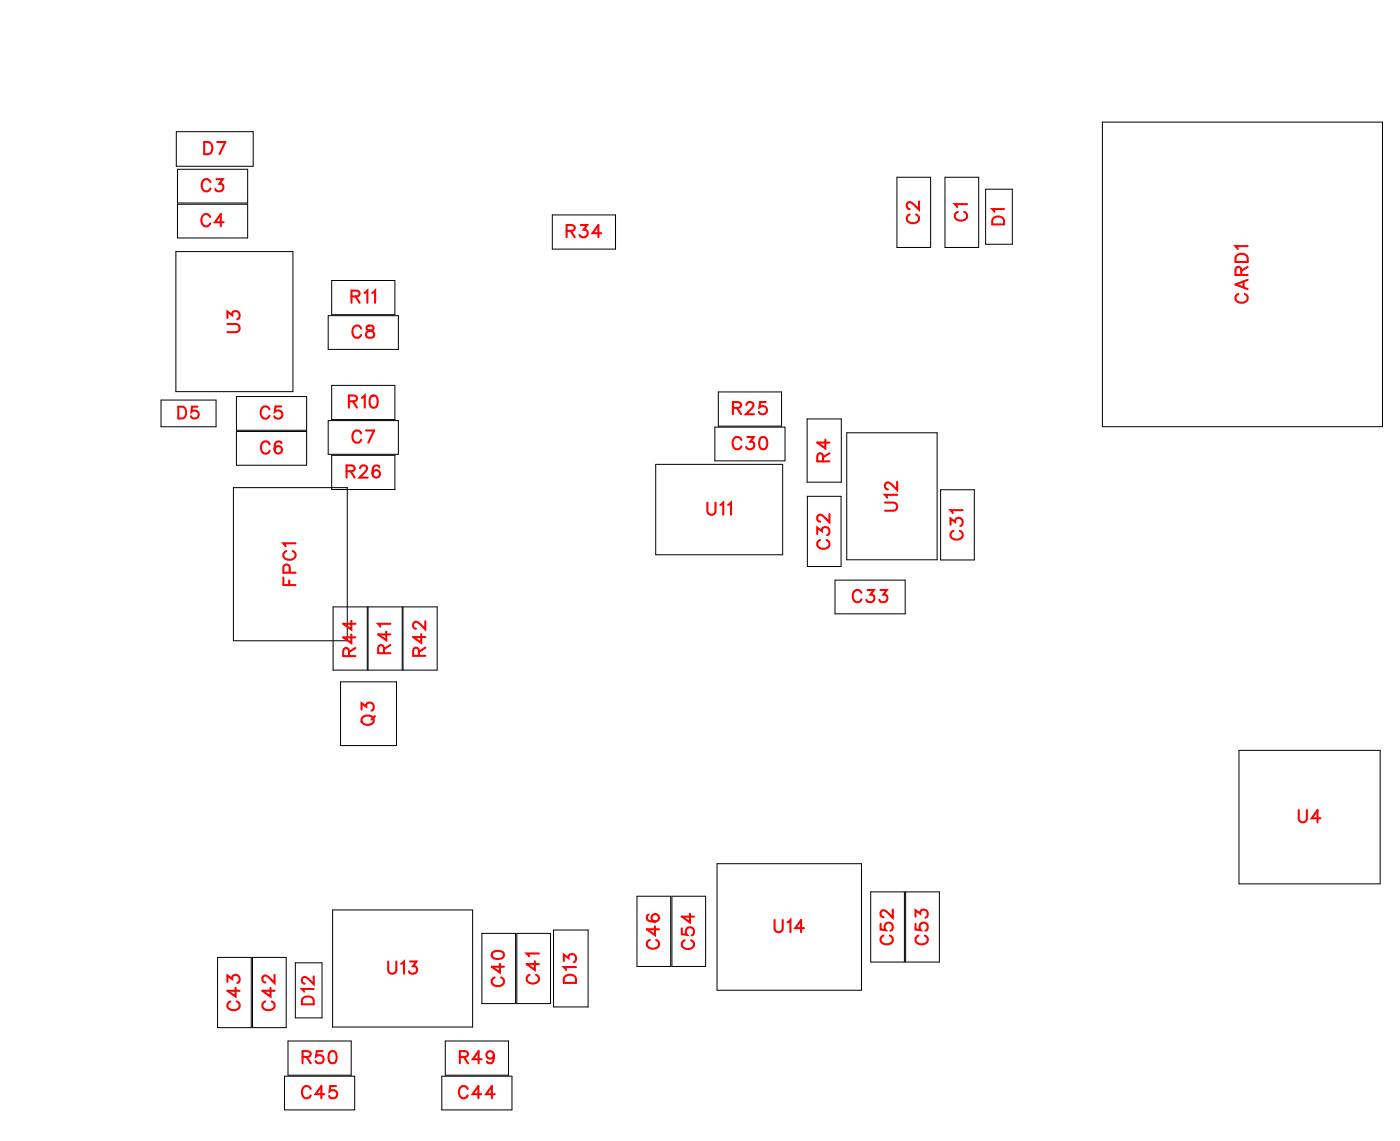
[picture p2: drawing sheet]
<svg xmlns="http://www.w3.org/2000/svg" width="81mm" height="66mm" viewBox="0 0 81 66" stroke-linecap="round" stroke-linejoin="round" font-family="sans-serif">
<g fill="none" stroke="#000" stroke-width=".06">
<path d="M10.2 14.6h6.8v8.2h-6.8zM10.3 7.7h4.4v2h-4.4zM10.3 9.8h4.1v2h-4.1zM10.3 11.9h4.1v1.9h-4.1zM19.1 18.3h4.1v2h-4.1zM19.3 16.3h3.7v2h-3.7zM32.1 12.5h3.7v2h-3.7zM52.1 10.3h2v4.1h-2zM54.9 10.3h2v4.1h-2zM57.3 11h1.6v3.2h-1.6zM64.1 7.1h16.3v17.7h-16.3zM9.4 23.2h3.2v1.6h-3.2z"/>
<path d="M13.6 28.3h6.6v8.9h-6.6zM13.7 23h4.1v2h-4.1zM13.7 25.1h4.1v1.9h-4.1zM19.1 24.4h4.1v2h-4.1zM19.3 22.4h3.7v2h-3.7zM19.3 26.5h3.7v1.9h-3.7zM19.4 35.3h2v3.6h-2zM19.8 39.6h3.3v3.7h-3.3zM21.4 35.3h2v3.6h-2zM23.4 35.3h2v3.6h-2zM38.1 27h7.4v5.2h-7.4zM41.6 24.8h4v2h-4z"/>
<path d="M41.8 22.8h3.6v2h-3.6zM46.9 24.3h2v3.7h-2zM46.9 28.8h2v4.1h-2zM48.5 33.7h4.1v2h-4.1zM49.2 25.2h5.3v7.3h-5.3zM54.7 28.5h1.9v4h-1.9zM12.6 55.6h2v4.1h-2zM14.7 55.6h1.9v4.1h-1.9zM17.2 56h1.5v3.2h-1.5zM19.3 52.9h8.2v6.8h-8.2zM28 54.2h2v4.1h-2zM30 54.2h2v4.1h-2z"/>
<path d="M32.2 54h2v4.5h-2zM37 52.1h2v4.1h-2zM39.1 52.1h1.9v4.1h-1.9zM41.7 50.2h8.4v7.3h-8.4zM50.6 51.8h2v4.1h-2zM52.7 51.8h1.9v4.1h-1.9zM72 43.6h8.2v7.8h-8.2zM16.5 62.5h4.1v2h-4.1zM16.7 60.5h3.7v2h-3.7zM25.7 62.5h4.1v2h-4.1zM25.9 60.5h3.7v2h-3.7z"/>
</g>
<g fill="none" stroke="#f00" stroke-width=".12">
<path d="M11.9 8.3h.2a.38 .38 0 0 1 .3 .3 .38 .38 0 0 1-.3 .4h-.2zM12.2 12.6a.26 .26 0 0 0-.3-.2 .26 .26 0 0 0-.2 .3v.2a.26 .26 0 0 0 .2 .3 .26 .26 0 0 0 .3-.2M12.2 10.6a.26 .26 0 0 0-.3-.2 .26 .26 0 0 0-.2 .3v.2a.26 .26 0 0 0 .2 .2 .26 .26 0 0 0 .3-.1M12.6 10.4h.4l-.2 .3a.24 .24 0 0 1 .1 .4 .24 .24 0 0 1-.4-.1M12.6 8.3h.5l-.3 .7M13 12.9h-.5l.3-.5v.8M13.2 18.8h.5l.2 .2-.1 .3h-.6M13.2 18.5v-.4l.3 .2a.24 .24 0 0 1 .4-.2 .24 .24 0 0 1-.1 .4M20.4 17.2h.4l.1-.2-.2-.1h-.3v.7M20.7 17.2l.2 .4M21 19.1a.26 .26 0 0 0-.3-.2 .26 .26 0 0 0-.2 .3v.2a.26 .26 0 0 0 .2 .2 .26 .26 0 0 0 .3-.1M21.2 17l.2-.1v.7"/>
<path d="M21.3 19v.2l.3 .1 .2 .1a.24 .24 0 0 1-.3 .2 .24 .24 0 0 1-.2-.2l.4-.3v-.1zM21.6 17l.2-.1v.7M32.9 13.4h.4l.1-.2-.2-.1h-.3v.7M33.2 13.4l.2 .4M33.8 13.1h.3l-.2 .3a.24 .24 0 0 1 .2 .3 .24 .24 0 0 1-.4 0M35 13.6h-.6l.4-.5v.7M52.9 12.5a.26 .26 0 0 0-.2 .3 .26 .26 0 0 0 .3 .2h.2a.26 .26 0 0 0 .2-.2 .26 .26 0 0 0-.1-.3M53.4 11.7v.5l-.3-.4-.2-.1-.2 .2v.1l.2 .2M55.7 12.3a.26 .26 0 0 0-.2 .3 .26 .26 0 0 0 .3 .2h.2a.26 .26 0 0 0 .2-.2 .26 .26 0 0 0-.1-.3M56.2 11.9h-.7l.1 .1M57.7 12.7a.38 .38 0 0 1 .7 .1v.2h-.7zM58.4 12.1h-.7l.1 .2"/>
<path d="M71.9 14.8h.2h.3l.1 .4h-.7zM72 17.1a.26 .26 0 0 0-.2 .3 .26 .26 0 0 0 .3 .2h.2a.26 .26 0 0 0 .2-.2 .26 .26 0 0 0-.1-.3M72.2 16l-.1-.4-.2-.1-.1 .5h.7M72.3 16.4v.3M72.5 14.3h-.7l.2 .2M72.5 16.3l-.7 .2 .7 .3M72.5 15.5l-.3 .2M10.4 23.6h.2a.37 .37 0 0 1 .2 .4 .37 .37 0 0 1-.2 .3h-.2zM11.5 23.6h-.3l-.1 .3a.24 .24 0 0 1 .4 0 .24 .24 0 0 1 0 .4 .24 .24 0 0 1-.4-.1M15.7 23.8a.26 .26 0 0 0-.3-.2 .26 .26 0 0 0-.2 .3v.2a.26 .26 0 0 0 .2 .2 .26 .26 0 0 0 .3-.1M15.7 25.8a.26 .26 0 0 0-.3-.2 .26 .26 0 0 0-.2 .3v.2a.26 .26 0 0 0 .2 .3 .26 .26 0 0 0 .3-.2M16.3 23.6h-.3v.3a.25 .25 0 0 1 .4 0 .25 .25 0 0 1-.1 .4 .25 .25 0 0 1-.4-.1"/>
<path d="M16.4 25.8l-.1-.1a.35 .35 0 0 0-.4 .2 .35 .35 0 0 0 .3 .5 .22 .22 0 0 0 .2-.2 .22 .22 0 0 0-.2-.3 .22 .22 0 0 0-.2 .2M16.5 33.6v.4h.7M16.6 32a.26 .26 0 0 0-.1 .3 .26 .26 0 0 0 .2 .2h.2a.26 .26 0 0 0 .3-.2 .26 .26 0 0 0-.2-.3M16.8 33.7v.3M16.8 33.3v-.4l-.3-.1v.5h.7M17.2 31.6h-.7l.1 .1M20.1 27.4h.5v-.2l-.2-.2h-.3v.8M20.3 23.3h.4l.1-.2-.2-.1h-.3v.7M20.3 38.1v-.4h-.2l-.1 .1v.3h.7M20.4 27.4l.2 .4M20.4 36.9v.5l-.4-.4h.7M20.4 36.1v.5l-.4-.4h.7"/>
<path d="M20.5 23.3l.3 .4M20.7 37.7l-.4 .2M20.9 27.2l.2-.2h.1l.1 .2-.1 .2-.3 .4h.5M21 25.2a.26 .26 0 0 0-.3-.2 .26 .26 0 0 0-.2 .3v.2a.26 .26 0 0 0 .2 .2 .26 .26 0 0 0 .3-.1M21 23.1l.2-.1v.7M21.3 25h.5l-.4 .7M21.6 23h.1a.37 .37 0 0 1 .3 .3 .37 .37 0 0 1-.3 .4 .45 .45 0 0 1-.1-.7zM22.1 27.1h-.1a.35 .35 0 0 0-.4 .2 .35 .35 0 0 0 .3 .5 .22 .22 0 0 0 .2-.2 .22 .22 0 0 0-.2-.3 .22 .22 0 0 0-.2 .2M22.3 38v-.4l-.2-.1-.1 .2v.3h.7M22.5 36.7v.5l-.5-.3h.7M22.7 36.3h-.7l.1 .1M22.7 37.5l-.4 .2"/>
<path d="M24.4 38.1l-.1-.4-.1-.1-.2 .2v.3h.7M24.5 36.9v.5l-.5-.4h.7M24.7 36.1v.5l-.3-.4-.2-.1-.2 .2v.1l.2 .1M24.7 37.6l-.3 .3M41.1 29.2v.5l.2 .2 .3-.1v-.6M41.9 29.3l.1-.1v.7M42.3 29.3l.2-.1v.7M42.6 23.7h.4l.1-.2-.2-.1h-.3v.7M42.8 23.7l.3 .4M43.1 25.6a.26 .26 0 0 0-.3-.2 .26 .26 0 0 0-.2 .3v.1a.26 .26 0 0 0 .2 .3 .26 .26 0 0 0 .3-.2M43.4 23.5l.1-.1h.2l.1 .1-.1 .2-.3 .4h.4M43.4 25.4h.4l-.2 .3a.24 .24 0 0 1 .2 .4 .24 .24 0 0 1-.4-.1"/>
<path d="M44.2 25.4h.1a.37 .37 0 0 1 .3 .4 .37 .37 0 0 1-.3 .3 .45 .45 0 0 1-.1-.7zM44.5 23.4h-.3v.3a.25 .25 0 0 1 .3 0 .25 .25 0 0 1 0 .3 .25 .25 0 0 1-.4-.1M47.5 31v-.3l.3 .2a.24 .24 0 0 1 .4-.2 .24 .24 0 0 1-.1 .4M47.7 31.4a.26 .26 0 0 0-.2 .3 .26 .26 0 0 0 .3 .2h.2a.26 .26 0 0 0 .2-.2 .26 .26 0 0 0-.1-.3M47.8 26.8v-.4l-.2-.1-.1 .2v.3h.7M48 25.6v.5l-.5-.4h.7M48.2 29.9v.4l-.3-.3-.3-.1-.1 .1v.2l.2 .1M48.2 26.3l-.4 .3M50.1 34.5a.26 .26 0 0 0-.3-.2 .26 .26 0 0 0-.2 .3v.1a.26 .26 0 0 0 .2 .3 .26 .26 0 0 0 .3-.2M50.4 34.3h.4l-.2 .3a.24 .24 0 0 1 .2 .3 .24 .24 0 0 1-.4 0M51.2 34.3h.4l-.2 .3a.24 .24 0 0 1 .1 .3 .24 .24 0 0 1-.4 0M51.4 29.2h.6l.2 .2-.1 .2-.7 .1"/>
<path d="M52.2 28.8h-.8l.2 .1M52.2 28v.5l-.4-.4-.2-.1-.2 .2v.1l.2 .1M55.3 30.5v-.4l.2 .2a.24 .24 0 0 1 .4-.1 .24 .24 0 0 1-.1 .4M55.4 30.9a.26 .26 0 0 0-.1 .2 .26 .26 0 0 0 .2 .3h.2a.26 .26 0 0 0 .3-.3 .26 .26 0 0 0-.2-.2M56 29.6h-.7l.1 .2M13.2 57.1v-.4l.3 .2a.24 .24 0 0 1 .4-.2 .24 .24 0 0 1-.1 .4M13.4 58.2a.26 .26 0 0 0-.2 .3 .26 .26 0 0 0 .3 .2h.2a.26 .26 0 0 0 .2-.2 .26 .26 0 0 0-.1-.3M13.7 57.4v.5l-.5-.3h.7M15.4 58.2a.26 .26 0 0 0-.1 .3 .26 .26 0 0 0 .2 .2h.2a.26 .26 0 0 0 .3-.2 .26 .26 0 0 0-.2-.3M15.7 57.4v.5l-.4-.3h.7M16 56.7v.4l-.4-.3-.2-.1-.1 .1v.2l.1 .1M17.7 58l.1-.1 .3 .1 .1 .4h-.6z"/>
<path d="M18.2 57.5h-.6l.1 .1M18.2 56.7v.5l-.3-.3-.2-.1-.1 .2 .1 .2M21 41.2v-.3l.3 .2a.24 .24 0 0 1 .4-.2 .24 .24 0 0 1-.1 .4M21.1 41.7a.35 .35 0 0 1 .4-.1 .35 .35 0 0 1 .2 .4 .33 .33 0 0 1-.5 .1 .33 .33 0 0 1-.1-.4zM21.8 41.6l-.2 .2M22.6 55.9v.5l.2 .2 .2-.1v-.6M23.3 56l.2-.1v.7M23.8 55.9h.4l-.2 .2a.24 .24 0 0 1 .2 .4 .24 .24 0 0 1-.4 0M28.6 55.4l.3-.1a.3 .3 0 0 1 .4 .2 .38 .38 0 0 1-.4 .2 .38 .38 0 0 1-.3-.2zM28.8 56.8a.26 .26 0 0 0-.2 .3 .26 .26 0 0 0 .3 .2h.1a.26 .26 0 0 0 .3-.2 .26 .26 0 0 0-.2-.3M29.1 56v.5l-.5-.3h.7M30.8 56.6a.26 .26 0 0 0-.2 .3 .26 .26 0 0 0 .3 .3h.2a.26 .26 0 0 0 .2-.3 .26 .26 0 0 0-.1-.3"/>
<path d="M31.1 55.9v.5l-.5-.4h.7M31.3 55.4h-.7l.2 .2M32.8 55.8v-.3l.3 .2a.24 .24 0 0 1 .3-.2 .24 .24 0 0 1 0 .4M32.9 56.7l.2-.1 .3 .1 .1 .4h-.7zM33.5 56.2h-.7l.1 .2M37.7 53.2h-.1a.35 .35 0 0 0 .3 .4 .35 .35 0 0 0 .4-.2 .22 .22 0 0 0-.2-.3 .22 .22 0 0 0-.2 .2 .22 .22 0 0 0 .2 .3M37.8 54.6a.26 .26 0 0 0-.2 .3 .26 .26 0 0 0 .3 .2h.1a.26 .26 0 0 0 .3-.2 .26 .26 0 0 0-.2-.3M38.1 53.8v.5l-.5-.3h.7M39.6 54v.3h.3a.25 .25 0 0 1 0-.4 .25 .25 0 0 1 .4 .1 .25 .25 0 0 1-.1 .4M39.8 54.6a.26 .26 0 0 0-.2 .3 .26 .26 0 0 0 .3 .2h.2a.26 .26 0 0 0 .2-.2 .26 .26 0 0 0-.1-.3M40.1 53.1v.5l-.5-.3h.7M45 53.5v.5l.2 .2 .3-.1v-.6"/>
<path d="M45.8 53.6l.2-.1v.7M46.7 53.9h-.5l.4-.4v.7M51.2 53.7v.3l.3 .1a.25 .25 0 0 1 0-.4 .25 .25 0 0 1 .4 0 .25 .25 0 0 1-.1 .4M51.4 54.4a.26 .26 0 0 0-.2 .3 .26 .26 0 0 0 .3 .2h.1a.26 .26 0 0 0 .3-.2 .26 .26 0 0 0-.2-.3M51.9 52.9v.4l-.3-.3-.3-.1-.1 .1v.2l.2 .1M53.2 53.7v.3l.3 .1a.25 .25 0 0 1 0-.4 .25 .25 0 0 1 .4 0 .25 .25 0 0 1-.1 .4M53.2 53.3v-.4l.3 .2a.24 .24 0 0 1 .4-.2 .24 .24 0 0 1-.1 .4M53.4 54.4a.26 .26 0 0 0-.2 .3 .26 .26 0 0 0 .3 .2h.2a.26 .26 0 0 0 .2-.2 .26 .26 0 0 0-.1-.3M75.5 47.1v.5l.2 .2 .2-.1 .1-.6M76.8 47.6h-.5l.3-.5v.7M17.6 61.4h.4l.1-.2-.2-.1h-.3v.7M17.8 61.4l.3 .4"/>
<path d="M18.1 63.3a.26 .26 0 0 0-.3-.2 .26 .26 0 0 0-.2 .3v.2a.26 .26 0 0 0 .2 .2 .26 .26 0 0 0 .3-.1M18.7 61.1h-.3v.3a.25 .25 0 0 1 .4 0 .25 .25 0 0 1-.1 .4 .25 .25 0 0 1-.4-.1M18.9 63.6h-.6l.4-.5v.7M19.2 61.1h.1a.37 .37 0 0 1 .3 .3 .37 .37 0 0 1-.3 .4 .45 .45 0 0 1-.1-.7zM19.5 63.1h-.3v.3a.25 .25 0 0 1 .3 0 .25 .25 0 0 1 0 .4 .25 .25 0 0 1-.4-.1M26.7 61.4h.4l.1-.2-.2-.1h-.3v.7M27 61.4l.2 .4M27.2 63.3a.26 .26 0 0 0-.3-.2 .26 .26 0 0 0-.2 .3v.2a.26 .26 0 0 0 .2 .2 .26 .26 0 0 0 .3-.1M28 63.6h-.5l.3-.5v.7M28 61.6h-.5l.3-.5v.7M28.7 61.3a.22 .22 0 0 1-.3 .2 .22 .22 0 0 1-.1-.3 .22 .22 0 0 1 .4 0v.1a.34 .34 0 0 1-.3 .5l-.1-.1M28.8 63.6h-.5l.3-.5v.7"/>
</g>
<g font-size="1.2" fill="#fff">
<text x="11.7" y="11.4">C3</text>
<text x="11.8" y="9.3">D7</text>
<text x="11.7" y="13.4">C4</text>
<text x="20.4" y="17.9">R11</text>
<text x="32.9" y="14.1">R34</text>
<text x="53.7" y="13" transform="rotate(-90 53.7 13)">C2</text>
<text x="56.5" y="12.9" transform="rotate(-90 56.5 12.9)">C1</text>
<text x="58.7" y="13.1" transform="rotate(-90 58.7 13.1)">D1</text>
<text x="72.8" y="17.6" transform="rotate(-90 72.8 17.6)">CARD1</text>
<text x="14.2" y="19.4" transform="rotate(-90 14.2 19.4)">U3</text>
<text x="20.2" y="24">R10</text>
<text x="20.4" y="19.9">C8</text>
<text x="10.3" y="24.6">D5</text>
<text x="15.1" y="24.6">C5</text>
<text x="15.1" y="26.7">C6</text>
<text x="20.1" y="28.1">R26</text>
<text x="20.4" y="26">C7</text>
<text x="42.5" y="26.4">C30</text>
<text x="42.6" y="24.4">R25</text>
<text x="48.5" y="26.9" transform="rotate(-90 48.5 26.9)">R4</text>
<text x="52.5" y="29.7" transform="rotate(-90 52.5 29.7)">U12</text>
<text x="17.5" y="34.1" transform="rotate(-90 17.5 34.1)">FPC1</text>
<text x="41.1" y="30.2">U11</text>
<text x="48.5" y="32" transform="rotate(-90 48.5 32)">C32</text>
<text x="49.5" y="35.3">C33</text>
<text x="56.3" y="31.4" transform="rotate(-90 56.3 31.4)">C31</text>
<text x="21" y="38.2" transform="rotate(-90 21 38.2)">R44</text>
<text x="23" y="38" transform="rotate(-90 23 38)">R41</text>
<text x="25" y="38.2" transform="rotate(-90 25 38.2)">R42</text>
<text x="22" y="42.2" transform="rotate(-90 22 42.2)">Q3</text>
<text x="75.4" y="48.1">U4</text>
<text x="14.2" y="58.8" transform="rotate(-90 14.2 58.8)">C43</text>
<text x="16.3" y="58.8" transform="rotate(-90 16.3 58.8)">C42</text>
<text x="18.5" y="58.4" transform="rotate(-90 18.5 58.4)">D12</text>
<text x="22.5" y="56.9">U13</text>
<text x="29.6" y="57.4" transform="rotate(-90 29.6 57.4)">C40</text>
<text x="31.6" y="57.2" transform="rotate(-90 31.6 57.2)">C41</text>
<text x="33.8" y="57.2" transform="rotate(-90 33.8 57.2)">D13</text>
<text x="38.6" y="55.2" transform="rotate(-90 38.6 55.2)">C46</text>
<text x="40.6" y="55.2" transform="rotate(-90 40.6 55.2)">C54</text>
<text x="45" y="54.5">U14</text>
<text x="52.2" y="54.9" transform="rotate(-90 52.2 54.9)">C52</text>
<text x="54.2" y="54.9" transform="rotate(-90 54.2 54.9)">C53</text>
<text x="17.5" y="64.1">C45</text>
<text x="17.5" y="62.1">R50</text>
<text x="26.6" y="64.1">C44</text>
<text x="26.7" y="62.1">R49</text>
</g>
</svg>
